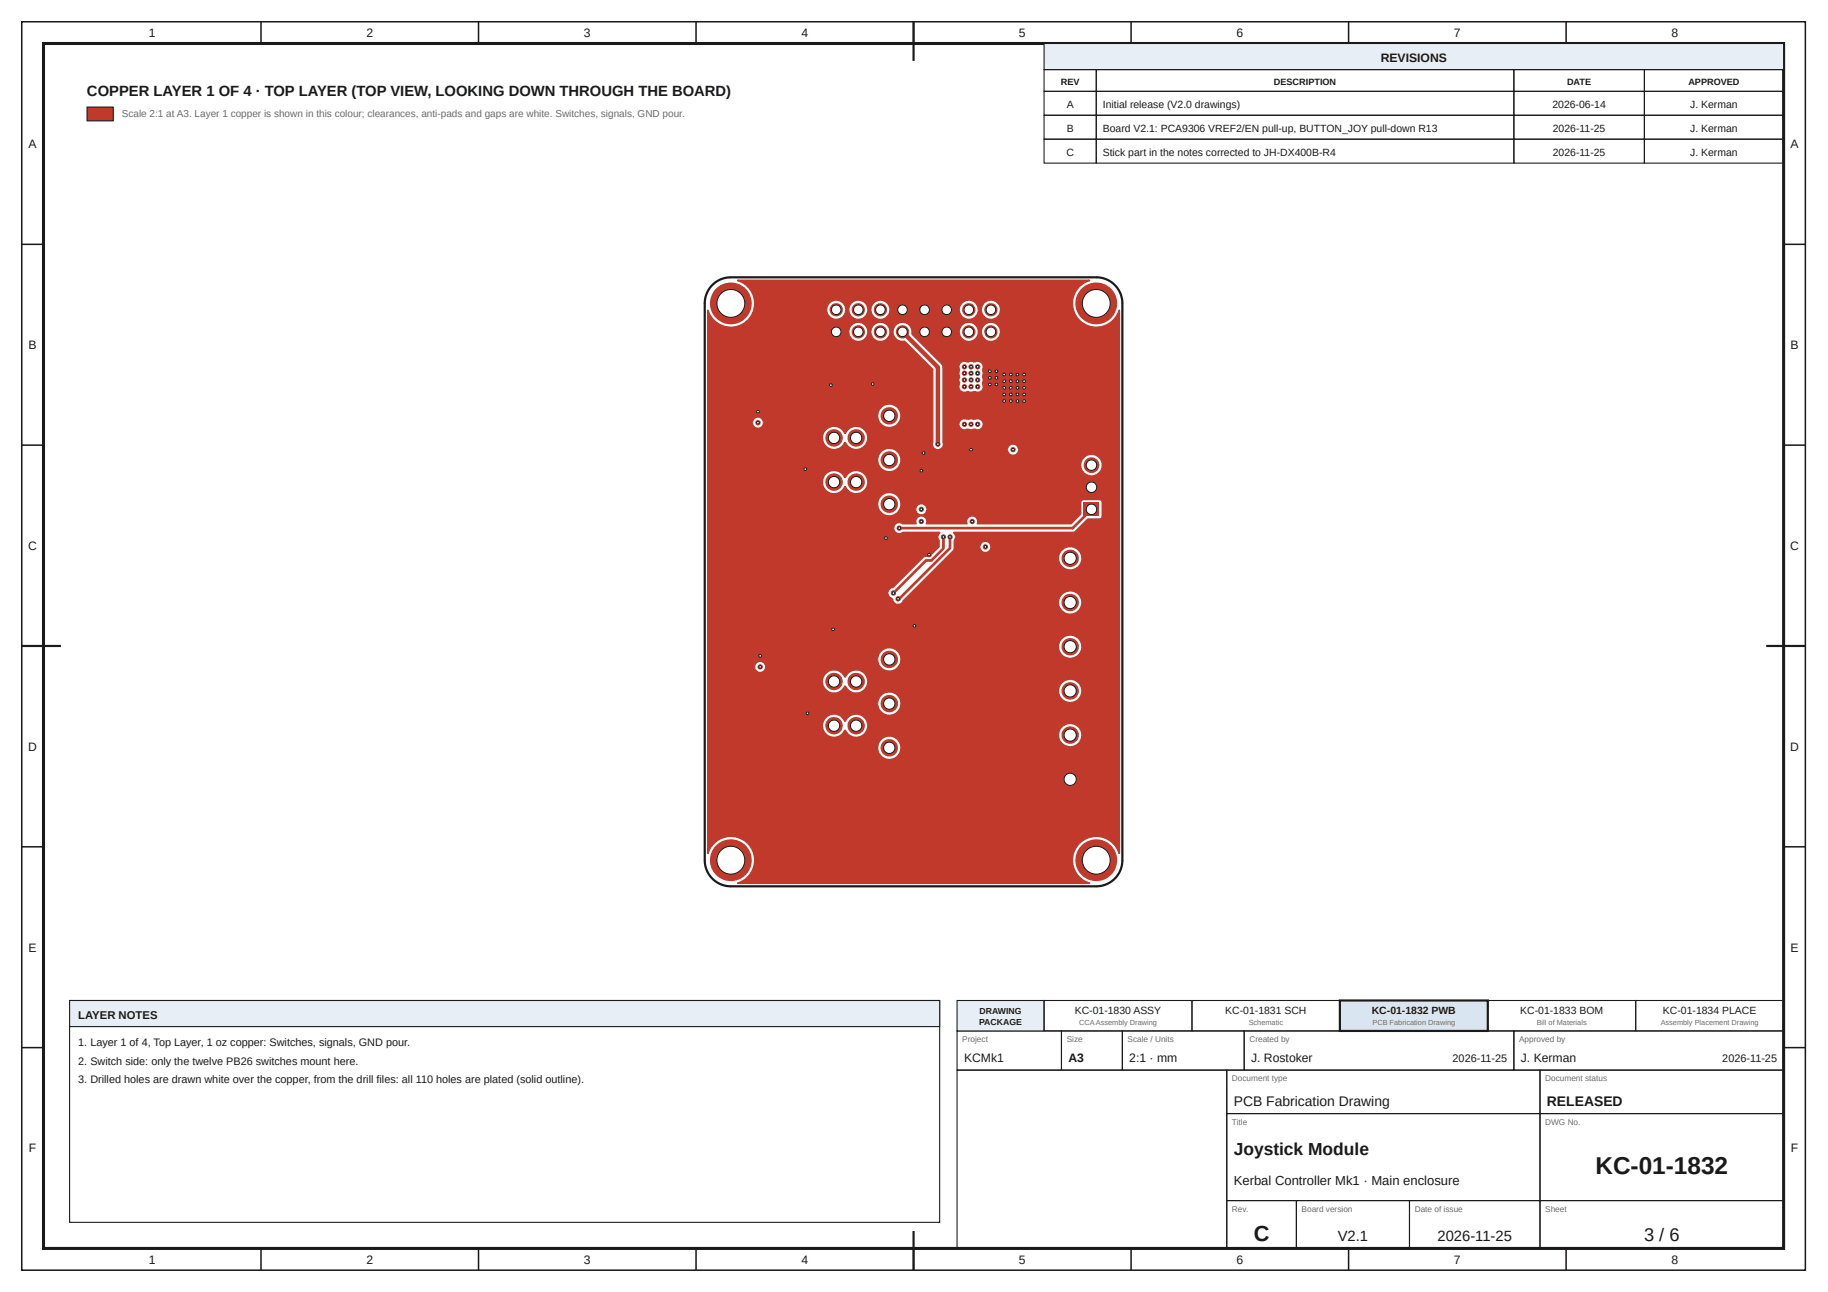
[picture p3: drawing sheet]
<svg xmlns="http://www.w3.org/2000/svg" width="420mm" height="297mm" viewBox="0 0 420 297" stroke-linecap="round" stroke-linejoin="round" font-family="sans-serif">
<g fill="none" stroke="#1a1a1a" stroke-width=".35">
<path d="M5 5h410v287h-410zM60 5v5M110 5v5M160 5v5M210 5v5M260 5v5M310 5v5M360 5v5M5 56.2h5M410 56.2h5M5 102.3h5M410 102.3h5"/>
<path d="M5 148.5h5M410 148.5h5M5 194.7h5M410 194.7h5M5 240.8h5M410 240.8h5M60 287v5M110 287v5M160 287v5M210 287v5M260 287v5M310 287v5"/>
<path d="M360 287v5"/>
</g>
<path d="M10 10h400v277h-400z" fill="none" stroke="#1a1a1a" stroke-width=".7" stroke-linecap="butt"/>
<path d="M210 5v9M5 148.5h9M406 148.5h9M210 283v9" fill="none" stroke="#1a1a1a" stroke-width=".5"/>
<path d="M240 10h170v6h-170z" fill="#e8eef5"/>
<g fill="none" stroke="#1a1a1a" stroke-width=".25">
<path d="M240 10h170v6h-170zM240 16h12v5h-12zM252 16h96v5h-96zM348 16h30v5h-30zM378 16h32v5h-32zM240 21h12v5.5h-12zM240 26.5h12v5.5h-12zM240 32h12v5.5h-12zM252 21h96v5.5h-96zM252 26.5h96v5.5h-96zM252 32h96v5.5h-96zM348 21h30v5.5h-30z"/>
<path d="M348 26.5h30v5.5h-30zM348 32h30v5.5h-30zM378 21h32v5.5h-32zM378 26.5h32v5.5h-32zM378 32h32v5.5h-32zM220 237h24v9h-24zM244 237h14v9h-14zM258 237h28v9h-28zM286 237h62v9h-62zM348 237h62v9h-62zM220 246h62v41h-62zM282 246h72v10h-72z"/>
<path d="M282 256h72v20h-72zM354 246h56v10h-56zM354 256h56v20h-56zM282 276h16v11h-16zM298 276h26v11h-26zM324 276h30v11h-30zM354 276h56v11h-56z"/>
</g>
<path d="M220 230h20v7h-20z" fill="#e8eef5"/>
<path d="M220 230h20v7h-20zM240 230h34v7h-34zM274 230h34v7h-34z" fill="none" stroke="#1a1a1a" stroke-width=".25"/>
<path d="M308 230h34v7h-34z" fill="#d9e6f2"/>
<path d="M308 230h34v7h-34z" fill="none" stroke="#1a1a1a" stroke-width=".5"/>
<path d="M342 230h34v7h-34zM376 230h34v7h-34z" fill="none" stroke="#1a1a1a" stroke-width=".25"/>
<path d="M20 24.6h6v3.2h-6z" fill="#c0392b"/>
<path d="M20 24.6h6v3.2h-6z" fill="none" stroke="#1a1a1a" stroke-width=".23"/>
<path d="M162.7 71.3a5.5 5.5 0 0 0 5.4 4 5.5 5.5 0 0 0 5.2-4.1h16.7v.4a2.24 2.24 0 0 0 2.4 1.8 2.24 2.24 0 0 0 2.1-2.2h.6v.4a2.24 2.24 0 0 0 2.4 1.8 2.24 2.24 0 0 0 2-2.2h.6l.1 .4a2.24 2.24 0 0 0 2.4 1.8 2.24 2.24 0 0 0 2-2.2h15.9v.4a2.24 2.24 0 0 0 2.4 1.8 2.24 2.24 0 0 0 2-2.2h.6l.1 .4a2.24 2.24 0 0 0 3.5 1.4 2.24 2.24 0 0 0-.3-3.8 2.24 2.24 0 0 0-3.3 2h-.6v-.4a2.24 2.24 0 0 0-2.4-1.8 2.24 2.24 0 0 0-2 2.2h-15.9v-.4a2.24 2.24 0 0 0-2.4-1.8 2.24 2.24 0 0 0-2.1 2.2h-.6v-.4a2.24 2.24 0 0 0-2.4-1.8 2.24 2.24 0 0 0-2 2.2h-.6l-.1-.4a2.24 2.24 0 0 0-2.4-1.8 2.24 2.24 0 0 0-2 2.2h-16.7l.1-.3a5.5 5.5 0 0 0-3.8-6.4h80.8l-.6 .2a5.5 5.5 0 0 0-1.5 9.2 5.5 5.5 0 0 0 9-2.6v124.9l-.2-.6a5.5 5.5 0 0 0-9.2-1.5 5.5 5.5 0 0 0 2.5 8.9h-80.8l.6-.2a5.5 5.5 0 0 0 1.5-9.2 5.5 5.5 0 0 0-9 2.6v-24.3h39a2.72 2.72 0 0 0 3.9 2.4 2.72 2.72 0 0 0 .4-4.6 2.72 2.72 0 0 0-4.3 1.8v.4h-39v-5.1h26.3a2.72 2.72 0 0 0 2.2 2.7 2.72 2.72 0 0 0 3.1-1.7 2.71 2.71 0 0 0 4.4 1h44.6v.4a2.72 2.72 0 0 0 4.1 2.1 2.72 2.72 0 0 0 0-4.6 2.72 2.72 0 0 0-4.1 2.1h-44.6l.3-.3a2.72 2.72 0 0 0-.9-4 2.72 2.72 0 0 0-3.8 1.4 2.72 2.72 0 0 0-3.1-1.7 2.72 2.72 0 0 0-2.2 2.6h-26.3v-5.1h39v.5a2.72 2.72 0 0 0 4.3 1.7 2.72 2.72 0 0 0-.4-4.6 2.72 2.72 0 0 0-3.9 2.4h-39v-5h26.3v.4a2.72 2.72 0 0 0 2.4 2.3 2.72 2.72 0 0 0 2.9-1.8 2.71 2.71 0 0 0 4.4 1h44.6v.5a2.72 2.72 0 0 0 4.1 2 2.72 2.72 0 0 0 0-4.6 2.72 2.72 0 0 0-4.1 2.1h-44.6l.3-.3a2.72 2.72 0 0 0-.9-4 2.72 2.72 0 0 0-3.8 1.4 2.72 2.72 0 0 0-3.1-1.7 2.72 2.72 0 0 0-2.2 2.7h-26.3v-3.4h10.7l.1 .3a1.33 1.33 0 0 0 2.1 .7 1.33 1.33 0 0 0-.3-2.2 1.33 1.33 0 0 0-1.9 1.2h-10.7v-1.7h39v.4a2.72 2.72 0 0 0 4.3 1.8 2.72 2.72 0 0 0-.4-4.6 2.72 2.72 0 0 0-3.9 2.4h-39v-3.2h80.6v.5a2.72 2.72 0 0 0 4.1 2.1 2.72 2.72 0 0 0 0-4.6 2.72 2.72 0 0 0-4.1 2h-80.6v-12.1h41.3l.3 .9 .8 .4 .1 .3a1.32 1.32 0 0 0 1.1 1.1 1.32 1.32 0 0 0 1.3-.7h35.7v.4a2.72 2.72 0 0 0 4.1 2.1 2.72 2.72 0 0 0 0-4.6 2.72 2.72 0 0 0-4.1 2.1h-35.7l10.1-10.2h25.6a2.72 2.72 0 0 0 3.7 2.8 2.72 2.72 0 0 0 .8-4.6 2.72 2.72 0 0 0-4.4 1.4l-.1 .4h-25.6l1.6-1.6 .1-.8h5.8a1.33 1.33 0 0 0 1.9 1.2 1.33 1.33 0 0 0 .3-2.2 1.33 1.33 0 0 0-2.2 .7v.3h-5.8v-1.4l.3-1-.5-.9h27.6l.5-.3 2.8-2.7h2.6l.6-.3 .1-.4v-3.4l-.3-.4-.4-.1h-3.6l-.4 .1-.3 .6v2.7l-2.2 2.2h-21.5l.1-.3a1.33 1.33 0 0 0-1.5-1.5 1.33 1.33 0 0 0-1.1 1.8h-9.2l.1-.3a1.33 1.33 0 0 0-1.5-1.5 1.33 1.33 0 0 0-1 1.8h-3.1l-.2-.2a1.33 1.33 0 0 0-1.9 1.4 1.33 1.33 0 0 0 2.1 .8h8.5l-.5 .9 .3 1v1.3l-2.1 2.2h-1.1l-.4 .3-7 6.9-.8 .4-.4 .9h-41.3v-20.4h39v.5a2.71 2.71 0 0 0 2.3 2.2 2.71 2.71 0 0 0 2.9-1.5h3.6v.3a1.33 1.33 0 0 0 2.1 .7 1.33 1.33 0 0 0-.2-2.2 1.33 1.33 0 0 0-1.9 1.2h-3.6l.1-.3a2.72 2.72 0 0 0-2.1-3.6 2.72 2.72 0 0 0-3.2 2.7h-39v-5.1h26.3v.5a2.72 2.72 0 0 0 2.4 2.2 2.72 2.72 0 0 0 2.9-1.7 2.72 2.72 0 0 0 4.1 1.2 2.72 2.72 0 0 0 0-4.3 2.72 2.72 0 0 0-4.1 1.2 2.72 2.72 0 0 0-3.1-1.7 2.72 2.72 0 0 0-2.2 2.6h-26.3v-5.1h39v.5a2.71 2.71 0 0 0 2.3 2.2 2.71 2.71 0 0 0 2.9-1.5h41.5v.5a2.52 2.52 0 0 0 4 1.5 2.52 2.52 0 0 0-.4-4.2 2.52 2.52 0 0 0-3.6 2.2h-41.5l.1-.3a2.72 2.72 0 0 0-2.1-3.5 2.72 2.72 0 0 0-3.2 2.6h-39v-5h26.3v.4a2.72 2.72 0 0 0 2.4 2.3 2.72 2.72 0 0 0 2.9-1.8 2.72 2.72 0 0 0 4.1 1.2 2.72 2.72 0 0 0 0-4.3 2.72 2.72 0 0 0-4.1 1.2 2.72 2.72 0 0 0-3.1-1.7 2.72 2.72 0 0 0-2.2 2.7h-26.3v-3.5h10.2v.3a1.33 1.33 0 0 0 2.2 .7 1.33 1.33 0 0 0-.3-2.2 1.33 1.33 0 0 0-1.9 1.2h-10.2v-1.6h39v.4a2.72 2.72 0 0 0 4.3 1.8 2.72 2.72 0 0 0-.4-4.6 2.72 2.72 0 0 0-3.9 2.4h-39v-19.3h32.4v.4a2.24 2.24 0 0 0 2.4 1.8 2.24 2.24 0 0 0 2-2.2h.6l.1 .4a2.24 2.24 0 0 0 2.4 1.8 2.24 2.24 0 0 0 2-2.3h.6v.4a2.24 2.24 0 0 0 2.7 1.9l6.5 6.4v16.7a1.32 1.32 0 0 0 .2 1.4 1.32 1.32 0 0 0 1.4 .4h15.5l.1 .3a1.33 1.33 0 0 0 2.1 .7 1.33 1.33 0 0 0-.3-2.2 1.33 1.33 0 0 0-1.9 1.2h-15.5l.7-.6 .2-.6-.1-4.7h3.6a1.33 1.33 0 0 0 2.1 1.1l.6 .2 .9-.2 .3 .2a1.33 1.33 0 0 0 1.8-1.4 1.33 1.33 0 0 0-2.1-1l-.6-.2-.9 .2-.3-.1a1.33 1.33 0 0 0-1.8 1.2h-3.6v-10.1h3.6v.2a.74 .74 0 0 1 0 1.1 1.33 1.33 0 0 0 .6 1.3 1.33 1.33 0 0 0 1.5 0l.6 .2 .9-.2 .2 .1a1.33 1.33 0 0 0 1.6-.4 1.33 1.33 0 0 0 0-1.6l.2-1a.77 .77 0 0 1 .1-1.1l-.3-.9 .2-.3a1.33 1.33 0 0 0-.5-1.5 1.33 1.33 0 0 0-1.5-.1l-.6-.2-.9 .2-.3-.1a1.33 1.33 0 0 0-1.5 .4 1.33 1.33 0 0 0-.1 1.6l-.2 .6 .2 .9-.2 .8h-3.6v-3l-.2-.7-6.9-6.9v-.5h10.8a2.24 2.24 0 0 0 2.2 2.2 2.24 2.24 0 0 0 2.2-2.2h.6l.1 .4a2.24 2.24 0 0 0 3.5 1.4 2.24 2.24 0 0 0-.3-3.8 2.24 2.24 0 0 0-3.3 2h-.6v-.4a2.24 2.24 0 0 0-2.4-1.8 2.24 2.24 0 0 0-2 2.2h-10.8v-.4a2.24 2.24 0 0 0-2.4-1.8 2.24 2.24 0 0 0-2.1 2.1h-.6v-.3a2.24 2.24 0 0 0-2.4-1.8 2.24 2.24 0 0 0-2.1 2.2h-.6v-.4a2.24 2.24 0 0 0-2.4-1.8 2.24 2.24 0 0 0-2 2.2h-32.4z" fill="#c0392b"/>
<g fill="none" stroke="#c0392b" stroke-width=".41">
<path d="M162.7 71.3a5.5 5.5 0 0 0 9.2 2.4 5.5 5.5 0 0 0-2.3-9.2h80.8a5.5 5.5 0 0 0-2.3 9.2 5.5 5.5 0 0 0 9.2-2.4v124.9a5.5 5.5 0 0 0-9.2-2.4 5.5 5.5 0 0 0 2.3 9.2h-80.8a5.5 5.5 0 0 0 2.3-9.2 5.5 5.5 0 0 0-9.2 2.4zM205.9 74.7a2.24 2.24 0 0 1 2.6-.4 2.24 2.24 0 0 1 1.2 2.5l6.8 6.8 .3 .5v17.5a1.33 1.33 0 0 1-1.2 1.8 1.33 1.33 0 0 1-1.2-1.8v-16.7l-6.5-6.4a2.24 2.24 0 0 1-2.4-1.1 2.24 2.24 0 0 1 .4-2.7zM189.8 98.7a2.72 2.72 0 0 1 4.5 1 2.72 2.72 0 0 1 4.1-1.2 2.72 2.72 0 0 1 0 4.3 2.72 2.72 0 0 1-4.1-1.2 2.72 2.72 0 0 1-4.1 1.3 2.72 2.72 0 0 1-.4-4.2zM220.7 96.6a1.33 1.33 0 0 1 1.8-.2 1.33 1.33 0 0 1 1.5 0 1.33 1.33 0 0 1 2.1 1.1 1.33 1.33 0 0 1-2.1 1.1 1.33 1.33 0 0 1-1.5 0 1.33 1.33 0 0 1-1.8-.2 1.33 1.33 0 0 1 0-1.8zM220.8 83.4l.8-.4 .9 .2a1.33 1.33 0 0 1 1.5 0 1.33 1.33 0 0 1 1.7 .2 1.33 1.33 0 0 1 .1 1.7 1.33 1.33 0 0 1 0 1.5 1.33 1.33 0 0 1 0 1.5 1.33 1.33 0 0 1-.1 1.7 1.33 1.33 0 0 1-1.7 .2 1.33 1.33 0 0 1-1.5 0 1.33 1.33 0 0 1-1.8-.2 1.33 1.33 0 0 1-.1-1.7 1.33 1.33 0 0 1 0-1.5 1.33 1.33 0 0 1 0-1.5l-.2-.9zM189.8 108.9a2.72 2.72 0 0 1 4.5 1 2.72 2.72 0 0 1 4.1-1.2 2.72 2.72 0 0 1 0 4.3 2.72 2.72 0 0 1-4.1-1.2 2.72 2.72 0 0 1-4.1 1.3 2.72 2.72 0 0 1-.4-4.2zM205.7 120.5a1.33 1.33 0 0 1 1.8-.1h3.1a1.33 1.33 0 0 1 1.2-1.8 1.33 1.33 0 0 1 1.2 1.8h9.2a1.33 1.33 0 0 1 1.3-1.8 1.33 1.33 0 0 1 1.2 1.8h21.5l2.2-2.2v-2.7a.72 .72 0 0 1 .7-.7h3.6a.72 .72 0 0 1 .7 .7v3.2a.72 .72 0 0 1-.7 .7h-2.6l-2.8 2.7-.7 .3h-27.4a1.33 1.33 0 0 1 .2 1.9v1.7l-.3 .7-11.4 11.4a1.33 1.33 0 0 1-1.5 .9 1.33 1.33 0 0 1-1.1-1.4 1.33 1.33 0 0 1-1.1-1.3 1.33 1.33 0 0 1 1.2-1.3l7-6.9a1.63 1.63 0 0 1 1.5-.3l2.1-2.2v-1.3a1.33 1.33 0 0 1 .2-1.9h-8.5a1.33 1.33 0 0 1-1.8-.1 1.33 1.33 0 0 1 0-1.8zM189.8 154.7a2.72 2.72 0 0 1 4.5 1 2.72 2.72 0 0 1 4.1-1.2 2.72 2.72 0 0 1 0 4.3 2.72 2.72 0 0 1-4.1-1.2 2.72 2.72 0 0 1-4.1 1.3 2.72 2.72 0 0 1-.4-4.2zM189.8 164.9a2.72 2.72 0 0 1 4.5 1 2.72 2.72 0 0 1 4.1-1.2 2.72 2.72 0 0 1 0 4.3 2.72 2.72 0 0 1-4.1-1.2 2.72 2.72 0 0 1-4.1 1.3 2.72 2.72 0 0 1-.4-4.2z"/>
<circle cx="192.2" cy="71.2" r="2.25"/>
<circle cx="197.3" cy="76.3" r="2.25"/>
<circle cx="197.3" cy="71.2" r="2.25"/>
<circle cx="202.4" cy="71.2" r="2.25"/>
<circle cx="202.4" cy="76.3" r="2.25"/>
<circle cx="222.7" cy="71.2" r="2.25"/>
<circle cx="222.7" cy="76.3" r="2.25"/>
<circle cx="227.8" cy="71.2" r="2.25"/>
<circle cx="227.8" cy="76.3" r="2.25"/>
<circle cx="174.2" cy="97.2" r="1.33"/>
<circle cx="204.4" cy="95.6" r="2.73"/>
<circle cx="204.4" cy="115.9" r="2.73"/>
<circle cx="204.4" cy="105.7" r="2.73"/>
<circle cx="211.8" cy="117.1" r="1.33"/>
<circle cx="232.9" cy="103.4" r="1.33"/>
<circle cx="250.9" cy="106.9" r="2.53"/>
<circle cx="226.5" cy="125.7" r="1.33"/>
<circle cx="246" cy="138.5" r="2.73"/>
<circle cx="246" cy="128.3" r="2.73"/>
<circle cx="174.7" cy="153.3" r="1.33"/>
<circle cx="204.4" cy="151.6" r="2.73"/>
<circle cx="246" cy="148.7" r="2.73"/>
<circle cx="246" cy="158.8" r="2.73"/>
<circle cx="204.4" cy="171.9" r="2.73"/>
<circle cx="204.4" cy="161.7" r="2.73"/>
<circle cx="246" cy="169" r="2.73"/>
</g>
<g fill="#c0392b">
<path d="M249.1 115.5h3.6v3.2h-3.6z"/>
<circle cx="168" cy="69.8" r="4.8"/>
<circle cx="252" cy="69.8" r="4.8"/>
<circle cx="252" cy="197.7" r="4.8"/>
<circle cx="168" cy="197.7" r="4.8"/>
<circle cx="246" cy="148.7" r="2"/>
<circle cx="246" cy="158.8" r="2"/>
<circle cx="246" cy="169" r="2"/>
<circle cx="246" cy="179.1" r="2"/>
<circle cx="246" cy="138.5" r="2"/>
<circle cx="246" cy="128.3" r="2"/>
<circle cx="204.4" cy="115.9" r="2"/>
<circle cx="204.4" cy="105.7" r="2"/>
<circle cx="204.4" cy="95.6" r="2"/>
<circle cx="196.8" cy="100.7" r="2"/>
<circle cx="196.8" cy="110.8" r="2"/>
<circle cx="191.7" cy="100.7" r="2"/>
<circle cx="191.7" cy="110.8" r="2"/>
<circle cx="204.4" cy="171.9" r="2"/>
<circle cx="204.4" cy="161.7" r="2"/>
<circle cx="204.4" cy="151.6" r="2"/>
<circle cx="196.8" cy="156.7" r="2"/>
<circle cx="196.8" cy="166.8" r="2"/>
<circle cx="191.7" cy="156.7" r="2"/>
<circle cx="191.7" cy="166.8" r="2"/>
<circle cx="250.9" cy="106.9" r="1.8"/>
<circle cx="250.9" cy="112" r="1.8"/>
<circle cx="227.8" cy="76.3" r="1.52"/>
<circle cx="227.8" cy="71.2" r="1.52"/>
<circle cx="222.7" cy="76.3" r="1.52"/>
<circle cx="222.7" cy="71.2" r="1.52"/>
<circle cx="217.6" cy="76.3" r="1.52"/>
<circle cx="217.6" cy="71.2" r="1.52"/>
<circle cx="212.5" cy="76.3" r="1.52"/>
<circle cx="212.5" cy="71.2" r="1.52"/>
<circle cx="207.5" cy="76.3" r="1.52"/>
<circle cx="207.5" cy="71.2" r="1.52"/>
<circle cx="202.4" cy="76.3" r="1.52"/>
<circle cx="202.4" cy="71.2" r="1.52"/>
<circle cx="197.3" cy="76.3" r="1.52"/>
<circle cx="197.3" cy="71.2" r="1.52"/>
<circle cx="192.2" cy="76.3" r="1.52"/>
<circle cx="192.2" cy="71.2" r="1.52"/>
<circle cx="224.7" cy="88.9" r=".61"/>
<circle cx="223.2" cy="88.9" r=".61"/>
<circle cx="232.9" cy="103.4" r=".61"/>
<circle cx="223.2" cy="103.4" r=".61"/>
<circle cx="224.7" cy="97.5" r=".61"/>
<circle cx="223.2" cy="97.5" r=".61"/>
<circle cx="221.7" cy="97.5" r=".61"/>
<circle cx="221.7" cy="88.9" r=".61"/>
<circle cx="224.7" cy="87.4" r=".61"/>
<circle cx="223.2" cy="87.4" r=".61"/>
<circle cx="221.7" cy="87.4" r=".61"/>
<circle cx="224.7" cy="85.8" r=".61"/>
<circle cx="223.2" cy="85.8" r=".61"/>
<circle cx="221.7" cy="85.8" r=".61"/>
<circle cx="224.7" cy="84.3" r=".61"/>
<circle cx="223.2" cy="84.3" r=".61"/>
<circle cx="221.7" cy="84.3" r=".61"/>
<circle cx="233.9" cy="92.2" r=".61"/>
<circle cx="232.4" cy="92.2" r=".61"/>
<circle cx="230.8" cy="92.2" r=".61"/>
<circle cx="235.4" cy="92.2" r=".61"/>
<circle cx="235.4" cy="90.7" r=".61"/>
<circle cx="233.9" cy="90.7" r=".61"/>
<circle cx="232.4" cy="90.7" r=".61"/>
<circle cx="230.8" cy="90.7" r=".61"/>
<circle cx="235.4" cy="89.1" r=".61"/>
<circle cx="233.9" cy="89.1" r=".61"/>
<circle cx="232.4" cy="89.1" r=".61"/>
<circle cx="230.8" cy="89.1" r=".61"/>
<circle cx="235.4" cy="87.6" r=".61"/>
<circle cx="233.9" cy="87.6" r=".61"/>
<circle cx="232.4" cy="87.6" r=".61"/>
<circle cx="230.8" cy="87.6" r=".61"/>
<circle cx="235.4" cy="86.1" r=".61"/>
<circle cx="233.9" cy="86.1" r=".61"/>
<circle cx="232.4" cy="86.1" r=".61"/>
<circle cx="230.8" cy="86.1" r=".61"/>
<circle cx="229.1" cy="88.4" r=".61"/>
<circle cx="229.1" cy="86.9" r=".61"/>
<circle cx="229.1" cy="85.3" r=".61"/>
<circle cx="227.5" cy="85.3" r=".61"/>
<circle cx="227.5" cy="86.9" r=".61"/>
<circle cx="227.5" cy="88.4" r=".61"/>
<circle cx="174.7" cy="153.3" r=".61"/>
<circle cx="174.7" cy="150.8" r=".61"/>
<circle cx="191.5" cy="144.7" r=".61"/>
<circle cx="185.6" cy="164" r=".61"/>
<circle cx="174.2" cy="97.2" r=".61"/>
<circle cx="174.2" cy="94.6" r=".61"/>
<circle cx="191" cy="88.5" r=".61"/>
<circle cx="185.1" cy="107.9" r=".61"/>
<circle cx="200.6" cy="88.3" r=".61"/>
<circle cx="226.5" cy="125.7" r=".61"/>
<circle cx="206.7" cy="121.4" r=".61"/>
<circle cx="213.6" cy="127.5" r=".61"/>
<circle cx="205.4" cy="136.3" r=".61"/>
<circle cx="206.4" cy="137.7" r=".61"/>
<circle cx="203.7" cy="123.7" r=".61"/>
<circle cx="212.3" cy="104.1" r=".61"/>
<circle cx="211.8" cy="108.2" r=".61"/>
<circle cx="223.5" cy="119.9" r=".61"/>
<circle cx="211.8" cy="119.9" r=".61"/>
<circle cx="211.8" cy="117.1" r=".61"/>
<circle cx="216.9" cy="123.4" r=".61"/>
<circle cx="218.4" cy="123.4" r=".61"/>
<circle cx="215.6" cy="102.1" r=".61"/>
<circle cx="210.2" cy="143.9" r=".61"/>
</g>
<path d="M250.9 117.1l-4.3 4.3h-39.9M216.9 123.4v2.7l-2.8 2.7h-1.2l-7.5 7.5M218.4 123.4v2.6l-11.7 11.7h-.3" fill="none" stroke="#c0392b" stroke-width=".61"/>
<path d="M207.5 76.3l8.1 8.1v17.7" fill="none" stroke="#c0392b" stroke-width="1"/>
<path d="M163.8 65.5a6 6 0 0 1 4.2-1.7h84a6 6 0 0 1 6 6v127.9a6 6 0 0 1-6 6h-84a6 6 0 0 1-6-6v-127.9a6 6 0 0 1 1.8-4.3z" fill="none" stroke="#1a1a1a" stroke-width=".51"/>
<circle cx="174.7" cy="153.3" r=".31" fill="#fff"/>
<circle cx="174.7" cy="153.3" r=".31" fill="none" stroke="#1a1a1a" stroke-width=".23"/>
<circle cx="174.7" cy="150.8" r=".31" fill="#fff"/>
<circle cx="174.7" cy="150.8" r=".31" fill="none" stroke="#1a1a1a" stroke-width=".23"/>
<circle cx="191.5" cy="144.7" r=".31" fill="#fff"/>
<circle cx="191.5" cy="144.7" r=".31" fill="none" stroke="#1a1a1a" stroke-width=".23"/>
<circle cx="185.6" cy="164" r=".31" fill="#fff"/>
<circle cx="185.6" cy="164" r=".31" fill="none" stroke="#1a1a1a" stroke-width=".23"/>
<circle cx="174.2" cy="97.2" r=".31" fill="#fff"/>
<circle cx="174.2" cy="97.2" r=".31" fill="none" stroke="#1a1a1a" stroke-width=".23"/>
<circle cx="174.2" cy="94.6" r=".31" fill="#fff"/>
<circle cx="174.2" cy="94.6" r=".31" fill="none" stroke="#1a1a1a" stroke-width=".23"/>
<circle cx="191" cy="88.5" r=".31" fill="#fff"/>
<circle cx="191" cy="88.5" r=".31" fill="none" stroke="#1a1a1a" stroke-width=".23"/>
<circle cx="185.1" cy="107.9" r=".31" fill="#fff"/>
<circle cx="185.1" cy="107.9" r=".31" fill="none" stroke="#1a1a1a" stroke-width=".23"/>
<circle cx="200.6" cy="88.3" r=".31" fill="#fff"/>
<circle cx="200.6" cy="88.3" r=".31" fill="none" stroke="#1a1a1a" stroke-width=".23"/>
<circle cx="206.7" cy="121.4" r=".31" fill="#fff"/>
<circle cx="206.7" cy="121.4" r=".31" fill="none" stroke="#1a1a1a" stroke-width=".23"/>
<circle cx="205.4" cy="136.3" r=".31" fill="#fff"/>
<circle cx="205.4" cy="136.3" r=".31" fill="none" stroke="#1a1a1a" stroke-width=".23"/>
<circle cx="206.4" cy="137.7" r=".31" fill="#fff"/>
<circle cx="206.4" cy="137.7" r=".31" fill="none" stroke="#1a1a1a" stroke-width=".23"/>
<circle cx="203.7" cy="123.7" r=".31" fill="#fff"/>
<circle cx="203.7" cy="123.7" r=".31" fill="none" stroke="#1a1a1a" stroke-width=".23"/>
<circle cx="216.9" cy="123.4" r=".31" fill="#fff"/>
<circle cx="216.9" cy="123.4" r=".31" fill="none" stroke="#1a1a1a" stroke-width=".23"/>
<circle cx="218.4" cy="123.4" r=".31" fill="#fff"/>
<circle cx="218.4" cy="123.4" r=".31" fill="none" stroke="#1a1a1a" stroke-width=".23"/>
<circle cx="215.6" cy="102.1" r=".31" fill="#fff"/>
<circle cx="215.6" cy="102.1" r=".31" fill="none" stroke="#1a1a1a" stroke-width=".23"/>
<circle cx="210.2" cy="143.9" r=".31" fill="#fff"/>
<circle cx="210.2" cy="143.9" r=".31" fill="none" stroke="#1a1a1a" stroke-width=".23"/>
<circle cx="224.7" cy="88.9" r=".31" fill="#fff"/>
<circle cx="224.7" cy="88.9" r=".31" fill="none" stroke="#1a1a1a" stroke-width=".23"/>
<circle cx="223.2" cy="88.9" r=".31" fill="#fff"/>
<circle cx="223.2" cy="88.9" r=".31" fill="none" stroke="#1a1a1a" stroke-width=".23"/>
<circle cx="232.9" cy="103.4" r=".31" fill="#fff"/>
<circle cx="232.9" cy="103.4" r=".31" fill="none" stroke="#1a1a1a" stroke-width=".23"/>
<circle cx="223.2" cy="103.4" r=".31" fill="#fff"/>
<circle cx="223.2" cy="103.4" r=".31" fill="none" stroke="#1a1a1a" stroke-width=".23"/>
<circle cx="224.7" cy="97.5" r=".31" fill="#fff"/>
<circle cx="224.7" cy="97.5" r=".31" fill="none" stroke="#1a1a1a" stroke-width=".23"/>
<circle cx="223.2" cy="97.5" r=".31" fill="#fff"/>
<circle cx="223.2" cy="97.5" r=".31" fill="none" stroke="#1a1a1a" stroke-width=".23"/>
<circle cx="221.7" cy="97.5" r=".31" fill="#fff"/>
<circle cx="221.7" cy="97.5" r=".31" fill="none" stroke="#1a1a1a" stroke-width=".23"/>
<circle cx="221.7" cy="88.9" r=".31" fill="#fff"/>
<circle cx="221.7" cy="88.9" r=".31" fill="none" stroke="#1a1a1a" stroke-width=".23"/>
<circle cx="224.7" cy="87.4" r=".31" fill="#fff"/>
<circle cx="224.7" cy="87.4" r=".31" fill="none" stroke="#1a1a1a" stroke-width=".23"/>
<circle cx="223.2" cy="87.4" r=".31" fill="#fff"/>
<circle cx="223.2" cy="87.4" r=".31" fill="none" stroke="#1a1a1a" stroke-width=".23"/>
<circle cx="221.7" cy="87.4" r=".31" fill="#fff"/>
<circle cx="221.7" cy="87.4" r=".31" fill="none" stroke="#1a1a1a" stroke-width=".23"/>
<circle cx="224.7" cy="85.8" r=".31" fill="#fff"/>
<circle cx="224.7" cy="85.8" r=".31" fill="none" stroke="#1a1a1a" stroke-width=".23"/>
<circle cx="223.2" cy="85.8" r=".31" fill="#fff"/>
<circle cx="223.2" cy="85.8" r=".31" fill="none" stroke="#1a1a1a" stroke-width=".23"/>
<circle cx="221.7" cy="85.8" r=".31" fill="#fff"/>
<circle cx="221.7" cy="85.8" r=".31" fill="none" stroke="#1a1a1a" stroke-width=".23"/>
<circle cx="224.7" cy="84.3" r=".31" fill="#fff"/>
<circle cx="224.7" cy="84.3" r=".31" fill="none" stroke="#1a1a1a" stroke-width=".23"/>
<circle cx="223.2" cy="84.3" r=".31" fill="#fff"/>
<circle cx="223.2" cy="84.3" r=".31" fill="none" stroke="#1a1a1a" stroke-width=".23"/>
<circle cx="221.7" cy="84.3" r=".31" fill="#fff"/>
<circle cx="221.7" cy="84.3" r=".31" fill="none" stroke="#1a1a1a" stroke-width=".23"/>
<circle cx="233.9" cy="92.2" r=".31" fill="#fff"/>
<circle cx="233.9" cy="92.2" r=".31" fill="none" stroke="#1a1a1a" stroke-width=".23"/>
<circle cx="232.4" cy="92.2" r=".31" fill="#fff"/>
<circle cx="232.4" cy="92.2" r=".31" fill="none" stroke="#1a1a1a" stroke-width=".23"/>
<circle cx="230.8" cy="92.2" r=".31" fill="#fff"/>
<circle cx="230.8" cy="92.2" r=".31" fill="none" stroke="#1a1a1a" stroke-width=".23"/>
<circle cx="235.4" cy="92.2" r=".31" fill="#fff"/>
<circle cx="235.4" cy="92.2" r=".31" fill="none" stroke="#1a1a1a" stroke-width=".23"/>
<circle cx="235.4" cy="90.7" r=".31" fill="#fff"/>
<circle cx="235.4" cy="90.7" r=".31" fill="none" stroke="#1a1a1a" stroke-width=".23"/>
<circle cx="233.9" cy="90.7" r=".31" fill="#fff"/>
<circle cx="233.9" cy="90.7" r=".31" fill="none" stroke="#1a1a1a" stroke-width=".23"/>
<circle cx="232.4" cy="90.7" r=".31" fill="#fff"/>
<circle cx="232.4" cy="90.7" r=".31" fill="none" stroke="#1a1a1a" stroke-width=".23"/>
<circle cx="230.8" cy="90.7" r=".31" fill="#fff"/>
<circle cx="230.8" cy="90.7" r=".31" fill="none" stroke="#1a1a1a" stroke-width=".23"/>
<circle cx="235.4" cy="89.2" r=".31" fill="#fff"/>
<circle cx="235.4" cy="89.2" r=".31" fill="none" stroke="#1a1a1a" stroke-width=".23"/>
<circle cx="233.9" cy="89.2" r=".31" fill="#fff"/>
<circle cx="233.9" cy="89.2" r=".31" fill="none" stroke="#1a1a1a" stroke-width=".23"/>
<circle cx="232.4" cy="89.2" r=".31" fill="#fff"/>
<circle cx="232.4" cy="89.2" r=".31" fill="none" stroke="#1a1a1a" stroke-width=".23"/>
<circle cx="230.8" cy="89.2" r=".31" fill="#fff"/>
<circle cx="230.8" cy="89.2" r=".31" fill="none" stroke="#1a1a1a" stroke-width=".23"/>
<circle cx="235.4" cy="87.6" r=".31" fill="#fff"/>
<circle cx="235.4" cy="87.6" r=".31" fill="none" stroke="#1a1a1a" stroke-width=".23"/>
<circle cx="233.9" cy="87.6" r=".31" fill="#fff"/>
<circle cx="233.9" cy="87.6" r=".31" fill="none" stroke="#1a1a1a" stroke-width=".23"/>
<circle cx="232.4" cy="87.6" r=".31" fill="#fff"/>
<circle cx="232.4" cy="87.6" r=".31" fill="none" stroke="#1a1a1a" stroke-width=".23"/>
<circle cx="230.8" cy="87.6" r=".31" fill="#fff"/>
<circle cx="230.8" cy="87.6" r=".31" fill="none" stroke="#1a1a1a" stroke-width=".23"/>
<circle cx="235.4" cy="86.1" r=".31" fill="#fff"/>
<circle cx="235.4" cy="86.1" r=".31" fill="none" stroke="#1a1a1a" stroke-width=".23"/>
<circle cx="233.9" cy="86.1" r=".31" fill="#fff"/>
<circle cx="233.9" cy="86.1" r=".31" fill="none" stroke="#1a1a1a" stroke-width=".23"/>
<circle cx="232.4" cy="86.1" r=".31" fill="#fff"/>
<circle cx="232.4" cy="86.1" r=".31" fill="none" stroke="#1a1a1a" stroke-width=".23"/>
<circle cx="230.8" cy="86.1" r=".31" fill="#fff"/>
<circle cx="230.8" cy="86.1" r=".31" fill="none" stroke="#1a1a1a" stroke-width=".23"/>
<circle cx="229.1" cy="88.4" r=".31" fill="#fff"/>
<circle cx="229.1" cy="88.4" r=".31" fill="none" stroke="#1a1a1a" stroke-width=".23"/>
<circle cx="229.1" cy="86.9" r=".31" fill="#fff"/>
<circle cx="229.1" cy="86.9" r=".31" fill="none" stroke="#1a1a1a" stroke-width=".23"/>
<circle cx="229.1" cy="85.3" r=".31" fill="#fff"/>
<circle cx="229.1" cy="85.3" r=".31" fill="none" stroke="#1a1a1a" stroke-width=".23"/>
<circle cx="227.5" cy="85.3" r=".31" fill="#fff"/>
<circle cx="227.5" cy="85.3" r=".31" fill="none" stroke="#1a1a1a" stroke-width=".23"/>
<circle cx="227.5" cy="86.9" r=".31" fill="#fff"/>
<circle cx="227.5" cy="86.9" r=".31" fill="none" stroke="#1a1a1a" stroke-width=".23"/>
<circle cx="227.5" cy="88.4" r=".31" fill="#fff"/>
<circle cx="227.5" cy="88.4" r=".31" fill="none" stroke="#1a1a1a" stroke-width=".23"/>
<circle cx="226.5" cy="125.7" r=".31" fill="#fff"/>
<circle cx="226.5" cy="125.7" r=".31" fill="none" stroke="#1a1a1a" stroke-width=".23"/>
<circle cx="213.6" cy="127.5" r=".31" fill="#fff"/>
<circle cx="213.6" cy="127.5" r=".31" fill="none" stroke="#1a1a1a" stroke-width=".23"/>
<circle cx="212.3" cy="104.1" r=".31" fill="#fff"/>
<circle cx="212.3" cy="104.1" r=".31" fill="none" stroke="#1a1a1a" stroke-width=".23"/>
<circle cx="211.8" cy="108.2" r=".31" fill="#fff"/>
<circle cx="211.8" cy="108.2" r=".31" fill="none" stroke="#1a1a1a" stroke-width=".23"/>
<circle cx="223.5" cy="119.9" r=".31" fill="#fff"/>
<circle cx="223.5" cy="119.9" r=".31" fill="none" stroke="#1a1a1a" stroke-width=".23"/>
<circle cx="211.8" cy="119.9" r=".31" fill="#fff"/>
<circle cx="211.8" cy="119.9" r=".31" fill="none" stroke="#1a1a1a" stroke-width=".23"/>
<circle cx="211.8" cy="117.1" r=".31" fill="#fff"/>
<circle cx="211.8" cy="117.1" r=".31" fill="none" stroke="#1a1a1a" stroke-width=".23"/>
<circle cx="227.8" cy="76.3" r="1.1" fill="#fff"/>
<circle cx="227.8" cy="76.3" r="1.1" fill="none" stroke="#1a1a1a" stroke-width=".23"/>
<circle cx="227.8" cy="71.2" r="1.1" fill="#fff"/>
<circle cx="227.8" cy="71.2" r="1.1" fill="none" stroke="#1a1a1a" stroke-width=".23"/>
<circle cx="222.7" cy="76.3" r="1.1" fill="#fff"/>
<circle cx="222.7" cy="76.3" r="1.1" fill="none" stroke="#1a1a1a" stroke-width=".23"/>
<circle cx="222.7" cy="71.2" r="1.1" fill="#fff"/>
<circle cx="222.7" cy="71.2" r="1.1" fill="none" stroke="#1a1a1a" stroke-width=".23"/>
<circle cx="217.6" cy="76.3" r="1.1" fill="#fff"/>
<circle cx="217.6" cy="76.3" r="1.1" fill="none" stroke="#1a1a1a" stroke-width=".23"/>
<circle cx="217.6" cy="71.2" r="1.1" fill="#fff"/>
<circle cx="217.6" cy="71.2" r="1.1" fill="none" stroke="#1a1a1a" stroke-width=".23"/>
<circle cx="212.5" cy="76.3" r="1.1" fill="#fff"/>
<circle cx="212.5" cy="76.3" r="1.1" fill="none" stroke="#1a1a1a" stroke-width=".23"/>
<circle cx="212.5" cy="71.2" r="1.1" fill="#fff"/>
<circle cx="212.5" cy="71.2" r="1.1" fill="none" stroke="#1a1a1a" stroke-width=".23"/>
<circle cx="207.5" cy="76.3" r="1.1" fill="#fff"/>
<circle cx="207.5" cy="76.3" r="1.1" fill="none" stroke="#1a1a1a" stroke-width=".23"/>
<circle cx="207.5" cy="71.2" r="1.1" fill="#fff"/>
<circle cx="207.5" cy="71.2" r="1.1" fill="none" stroke="#1a1a1a" stroke-width=".23"/>
<circle cx="202.4" cy="76.3" r="1.1" fill="#fff"/>
<circle cx="202.4" cy="76.3" r="1.1" fill="none" stroke="#1a1a1a" stroke-width=".23"/>
<circle cx="202.4" cy="71.2" r="1.1" fill="#fff"/>
<circle cx="202.4" cy="71.2" r="1.1" fill="none" stroke="#1a1a1a" stroke-width=".23"/>
<circle cx="197.3" cy="76.3" r="1.1" fill="#fff"/>
<circle cx="197.3" cy="76.3" r="1.1" fill="none" stroke="#1a1a1a" stroke-width=".23"/>
<circle cx="197.3" cy="71.2" r="1.1" fill="#fff"/>
<circle cx="197.3" cy="71.2" r="1.1" fill="none" stroke="#1a1a1a" stroke-width=".23"/>
<circle cx="192.2" cy="76.3" r="1.1" fill="#fff"/>
<circle cx="192.2" cy="76.3" r="1.1" fill="none" stroke="#1a1a1a" stroke-width=".23"/>
<circle cx="192.2" cy="71.2" r="1.1" fill="#fff"/>
<circle cx="192.2" cy="71.2" r="1.1" fill="none" stroke="#1a1a1a" stroke-width=".23"/>
<circle cx="250.9" cy="106.9" r="1.2" fill="#fff"/>
<circle cx="250.9" cy="106.9" r="1.2" fill="none" stroke="#1a1a1a" stroke-width=".23"/>
<circle cx="250.9" cy="112" r="1.2" fill="#fff"/>
<circle cx="250.9" cy="112" r="1.2" fill="none" stroke="#1a1a1a" stroke-width=".23"/>
<circle cx="250.9" cy="117.1" r="1.2" fill="#fff"/>
<circle cx="250.9" cy="117.1" r="1.2" fill="none" stroke="#1a1a1a" stroke-width=".23"/>
<circle cx="204.4" cy="115.9" r="1.3" fill="#fff"/>
<circle cx="204.4" cy="115.9" r="1.3" fill="none" stroke="#1a1a1a" stroke-width=".23"/>
<circle cx="204.4" cy="105.7" r="1.3" fill="#fff"/>
<circle cx="204.4" cy="105.7" r="1.3" fill="none" stroke="#1a1a1a" stroke-width=".23"/>
<circle cx="204.4" cy="95.6" r="1.3" fill="#fff"/>
<circle cx="204.4" cy="95.6" r="1.3" fill="none" stroke="#1a1a1a" stroke-width=".23"/>
<circle cx="196.8" cy="100.7" r="1.3" fill="#fff"/>
<circle cx="196.8" cy="100.7" r="1.3" fill="none" stroke="#1a1a1a" stroke-width=".23"/>
<circle cx="196.8" cy="110.8" r="1.3" fill="#fff"/>
<circle cx="196.8" cy="110.8" r="1.3" fill="none" stroke="#1a1a1a" stroke-width=".23"/>
<circle cx="191.7" cy="100.7" r="1.3" fill="#fff"/>
<circle cx="191.7" cy="100.7" r="1.3" fill="none" stroke="#1a1a1a" stroke-width=".23"/>
<circle cx="191.7" cy="110.8" r="1.3" fill="#fff"/>
<circle cx="191.7" cy="110.8" r="1.3" fill="none" stroke="#1a1a1a" stroke-width=".23"/>
<circle cx="204.4" cy="171.9" r="1.3" fill="#fff"/>
<circle cx="204.4" cy="171.9" r="1.3" fill="none" stroke="#1a1a1a" stroke-width=".23"/>
<circle cx="204.4" cy="161.7" r="1.3" fill="#fff"/>
<circle cx="204.4" cy="161.7" r="1.3" fill="none" stroke="#1a1a1a" stroke-width=".23"/>
<circle cx="204.4" cy="151.6" r="1.3" fill="#fff"/>
<circle cx="204.4" cy="151.6" r="1.3" fill="none" stroke="#1a1a1a" stroke-width=".23"/>
<circle cx="196.8" cy="156.7" r="1.3" fill="#fff"/>
<circle cx="196.8" cy="156.7" r="1.3" fill="none" stroke="#1a1a1a" stroke-width=".23"/>
<circle cx="196.8" cy="166.8" r="1.3" fill="#fff"/>
<circle cx="196.8" cy="166.8" r="1.3" fill="none" stroke="#1a1a1a" stroke-width=".23"/>
<circle cx="191.7" cy="156.7" r="1.3" fill="#fff"/>
<circle cx="191.7" cy="156.7" r="1.3" fill="none" stroke="#1a1a1a" stroke-width=".23"/>
<circle cx="191.7" cy="166.8" r="1.3" fill="#fff"/>
<circle cx="191.7" cy="166.8" r="1.3" fill="none" stroke="#1a1a1a" stroke-width=".23"/>
<circle cx="246" cy="148.7" r="1.4" fill="#fff"/>
<circle cx="246" cy="148.7" r="1.4" fill="none" stroke="#1a1a1a" stroke-width=".23"/>
<circle cx="246" cy="158.8" r="1.4" fill="#fff"/>
<circle cx="246" cy="158.8" r="1.4" fill="none" stroke="#1a1a1a" stroke-width=".23"/>
<circle cx="246" cy="169" r="1.4" fill="#fff"/>
<circle cx="246" cy="169" r="1.4" fill="none" stroke="#1a1a1a" stroke-width=".23"/>
<circle cx="246" cy="179.1" r="1.4" fill="#fff"/>
<circle cx="246" cy="179.1" r="1.4" fill="none" stroke="#1a1a1a" stroke-width=".23"/>
<circle cx="246" cy="138.5" r="1.4" fill="#fff"/>
<circle cx="246" cy="138.5" r="1.4" fill="none" stroke="#1a1a1a" stroke-width=".23"/>
<circle cx="246" cy="128.3" r="1.4" fill="#fff"/>
<circle cx="246" cy="128.3" r="1.4" fill="none" stroke="#1a1a1a" stroke-width=".23"/>
<circle cx="168" cy="69.8" r="3.2" fill="#fff"/>
<circle cx="168" cy="69.8" r="3.2" fill="none" stroke="#1a1a1a" stroke-width=".23"/>
<circle cx="252" cy="69.8" r="3.2" fill="#fff"/>
<circle cx="252" cy="69.8" r="3.2" fill="none" stroke="#1a1a1a" stroke-width=".23"/>
<circle cx="252" cy="197.7" r="3.2" fill="#fff"/>
<circle cx="252" cy="197.7" r="3.2" fill="none" stroke="#1a1a1a" stroke-width=".23"/>
<circle cx="168" cy="197.7" r="3.2" fill="#fff"/>
<circle cx="168" cy="197.7" r="3.2" fill="none" stroke="#1a1a1a" stroke-width=".23"/>
<path d="M16 230h200v51h-200z" fill="none" stroke="#1a1a1a" stroke-width=".25"/>
<path d="M16 230h200v6h-200z" fill="#e8eef5"/>
<path d="M16 230h200v6h-200z" fill="none" stroke="#1a1a1a" stroke-width=".25"/>
<text font-size="5.6" fill="#1a1a1a" x="366.7" y="270">KC-01-1832</text>
<text font-size="5" fill="#1a1a1a" x="288.2" y="285.2">C</text>
<text font-size="4.2" fill="#1a1a1a" x="377.9" y="285.2">3 / 6</text>
<text font-size="4" fill="#1a1a1a" x="283.6" y="265.5">Joystick Module</text>
<g font-size="3.4" fill="#1a1a1a">
<text x="20" y="22">COPPER LAYER 1 OF 4 · TOP LAYER (TOP VIEW, LOOKING DOWN THROUGH THE BOARD)</text>
<text x="307.5" y="285.2">V2.1</text>
<text x="330.4" y="285.2">2026-11-25</text>
</g>
<g font-size="3.2" fill="#1a1a1a">
<text x="283.6" y="254.2">PCB Fabrication Drawing</text>
<text x="355.6" y="254.2">RELEASED</text>
</g>
<text font-size="3" fill="#1a1a1a" x="283.6" y="272.5">Kerbal Controller Mk1 · Main enclosure</text>
<g font-size="2.8" fill="#1a1a1a">
<text x="34.2" y="8.6">1</text>
<text x="84.2" y="8.6">2</text>
<text x="134.2" y="8.6">3</text>
<text x="184.2" y="8.6">4</text>
<text x="234.2" y="8.6">5</text>
<text x="284.2" y="8.6">6</text>
<text x="334.2" y="8.6">7</text>
<text x="384.2" y="8.6">8</text>
<text x="317.4" y="14.3">REVISIONS</text>
<text x="6.6" y="34.1">A</text>
<text x="411.6" y="34.1">A</text>
<text x="6.6" y="80.2">B</text>
<text x="411.6" y="80.2">B</text>
<text x="6.5" y="126.4">C</text>
<text x="411.5" y="126.4">C</text>
<text x="6.5" y="172.6">D</text>
<text x="411.5" y="172.6">D</text>
<text x="6.6" y="218.7">E</text>
<text x="411.6" y="218.7">E</text>
<text x="221.6" y="244.2">KCMk1</text>
<text x="245.6" y="244.2">A3</text>
<text x="259.6" y="244.2">2:1 · mm</text>
<text x="287.6" y="244.2">J. Rostoker</text>
<text x="349.6" y="244.2">J. Kerman</text>
<text x="6.6" y="264.9">F</text>
<text x="411.6" y="264.9">F</text>
<text x="34.2" y="290.6">1</text>
<text x="84.2" y="290.6">2</text>
<text x="134.2" y="290.6">3</text>
<text x="184.2" y="290.6">4</text>
<text x="234.2" y="290.6">5</text>
<text x="284.2" y="290.6">6</text>
<text x="334.2" y="290.6">7</text>
<text x="384.2" y="290.6">8</text>
</g>
<text font-size="2.6" fill="#1a1a1a" x="18" y="234.2">LAYER NOTES</text>
<g font-size="2.5" fill="#1a1a1a">
<text x="18" y="240.5">1. Layer 1 of 4, Top Layer, 1 oz copper: Switches, signals, GND pour.</text>
<text x="18" y="244.7">2. Switch side: only the twelve PB26 switches mount here.</text>
<text x="333.9" y="244.2">2026-11-25</text>
<text x="395.9" y="244.2">2026-11-25</text>
<text x="18" y="248.9">3. Drilled holes are drawn white over the copper, from the drill files: all 110 holes are plated (solid outline).</text>
</g>
<g font-size="2.4" fill="#1a1a1a">
<text x="245.2" y="24.9">A</text>
<text x="253.5" y="24.9">Initial release (V2.0 drawings)</text>
<text x="356.9" y="24.9">2026-06-14</text>
<text x="388.5" y="24.9">J. Kerman</text>
<text x="245.1" y="35.9">C</text>
<text x="245.2" y="30.4">B</text>
<text x="253.5" y="30.4">Board V2.1: PCA9306 VREF2/EN pull-up, BUTTON_JOY pull-down R13</text>
<text x="253.5" y="35.9">Stick part in the notes corrected to JH-DX400B-R4</text>
<text x="357" y="30.4">2026-11-25</text>
<text x="357" y="35.9">2026-11-25</text>
<text x="388.5" y="30.4">J. Kerman</text>
<text x="388.5" y="35.9">J. Kerman</text>
<text x="247.1" y="233">KC-01-1830 ASSY</text>
<text x="281.7" y="233">KC-01-1831 SCH</text>
<text x="315.3" y="233">KC-01-1832 PWB</text>
<text x="349.5" y="233">KC-01-1833 BOM</text>
<text x="382.3" y="233">KC-01-1834 PLACE</text>
</g>
<text font-size="2.3" fill="#6b6b6b" x="28" y="27">Scale 2:1 at A3. Layer 1 copper is shown in this colour; clearances, anti-pads and gaps are white. Switches, signals, GND pour.</text>
<g font-size="2.1" fill="#1a1a1a">
<text x="243.8" y="19.6">REV</text>
<text x="292.8" y="19.6">DESCRIPTION</text>
<text x="360.2" y="19.6">DATE</text>
<text x="388.1" y="19.6">APPROVED</text>
</g>
<g font-size="2" fill="#1a1a1a">
<text x="225.2" y="233">DRAWING</text>
<text x="225.1" y="235.6">PACKAGE</text>
</g>
<g font-size="1.9" fill="#6b6b6b">
<text x="221.2" y="239.6">Project</text>
<text x="245.2" y="239.6">Size</text>
<text x="259.2" y="239.6">Scale / Units</text>
<text x="287.2" y="239.6">Created by</text>
<text x="349.2" y="239.6">Approved by</text>
<text x="283.2" y="248.6">Document type</text>
<text x="355.2" y="248.6">Document status</text>
<text x="283.2" y="258.6">Title</text>
<text x="355.2" y="258.6">DWG No.</text>
<text x="283.2" y="278.6">Rev.</text>
<text x="299.2" y="278.6">Board version</text>
<text x="325.2" y="278.6">Date of issue</text>
<text x="355.2" y="278.6">Sheet</text>
</g>
<g font-size="1.7" fill="#6b6b6b">
<text x="248" y="235.7">CCAAssembly Drawing</text>
<text x="287" y="235.7">Schematic</text>
<text x="315.5" y="235.7">PCB Fabrication Drawing</text>
<text x="353.2" y="235.7">Bill of Materials</text>
<text x="381.7" y="235.7">Assembly Placement Drawing</text>
</g>
</svg>
